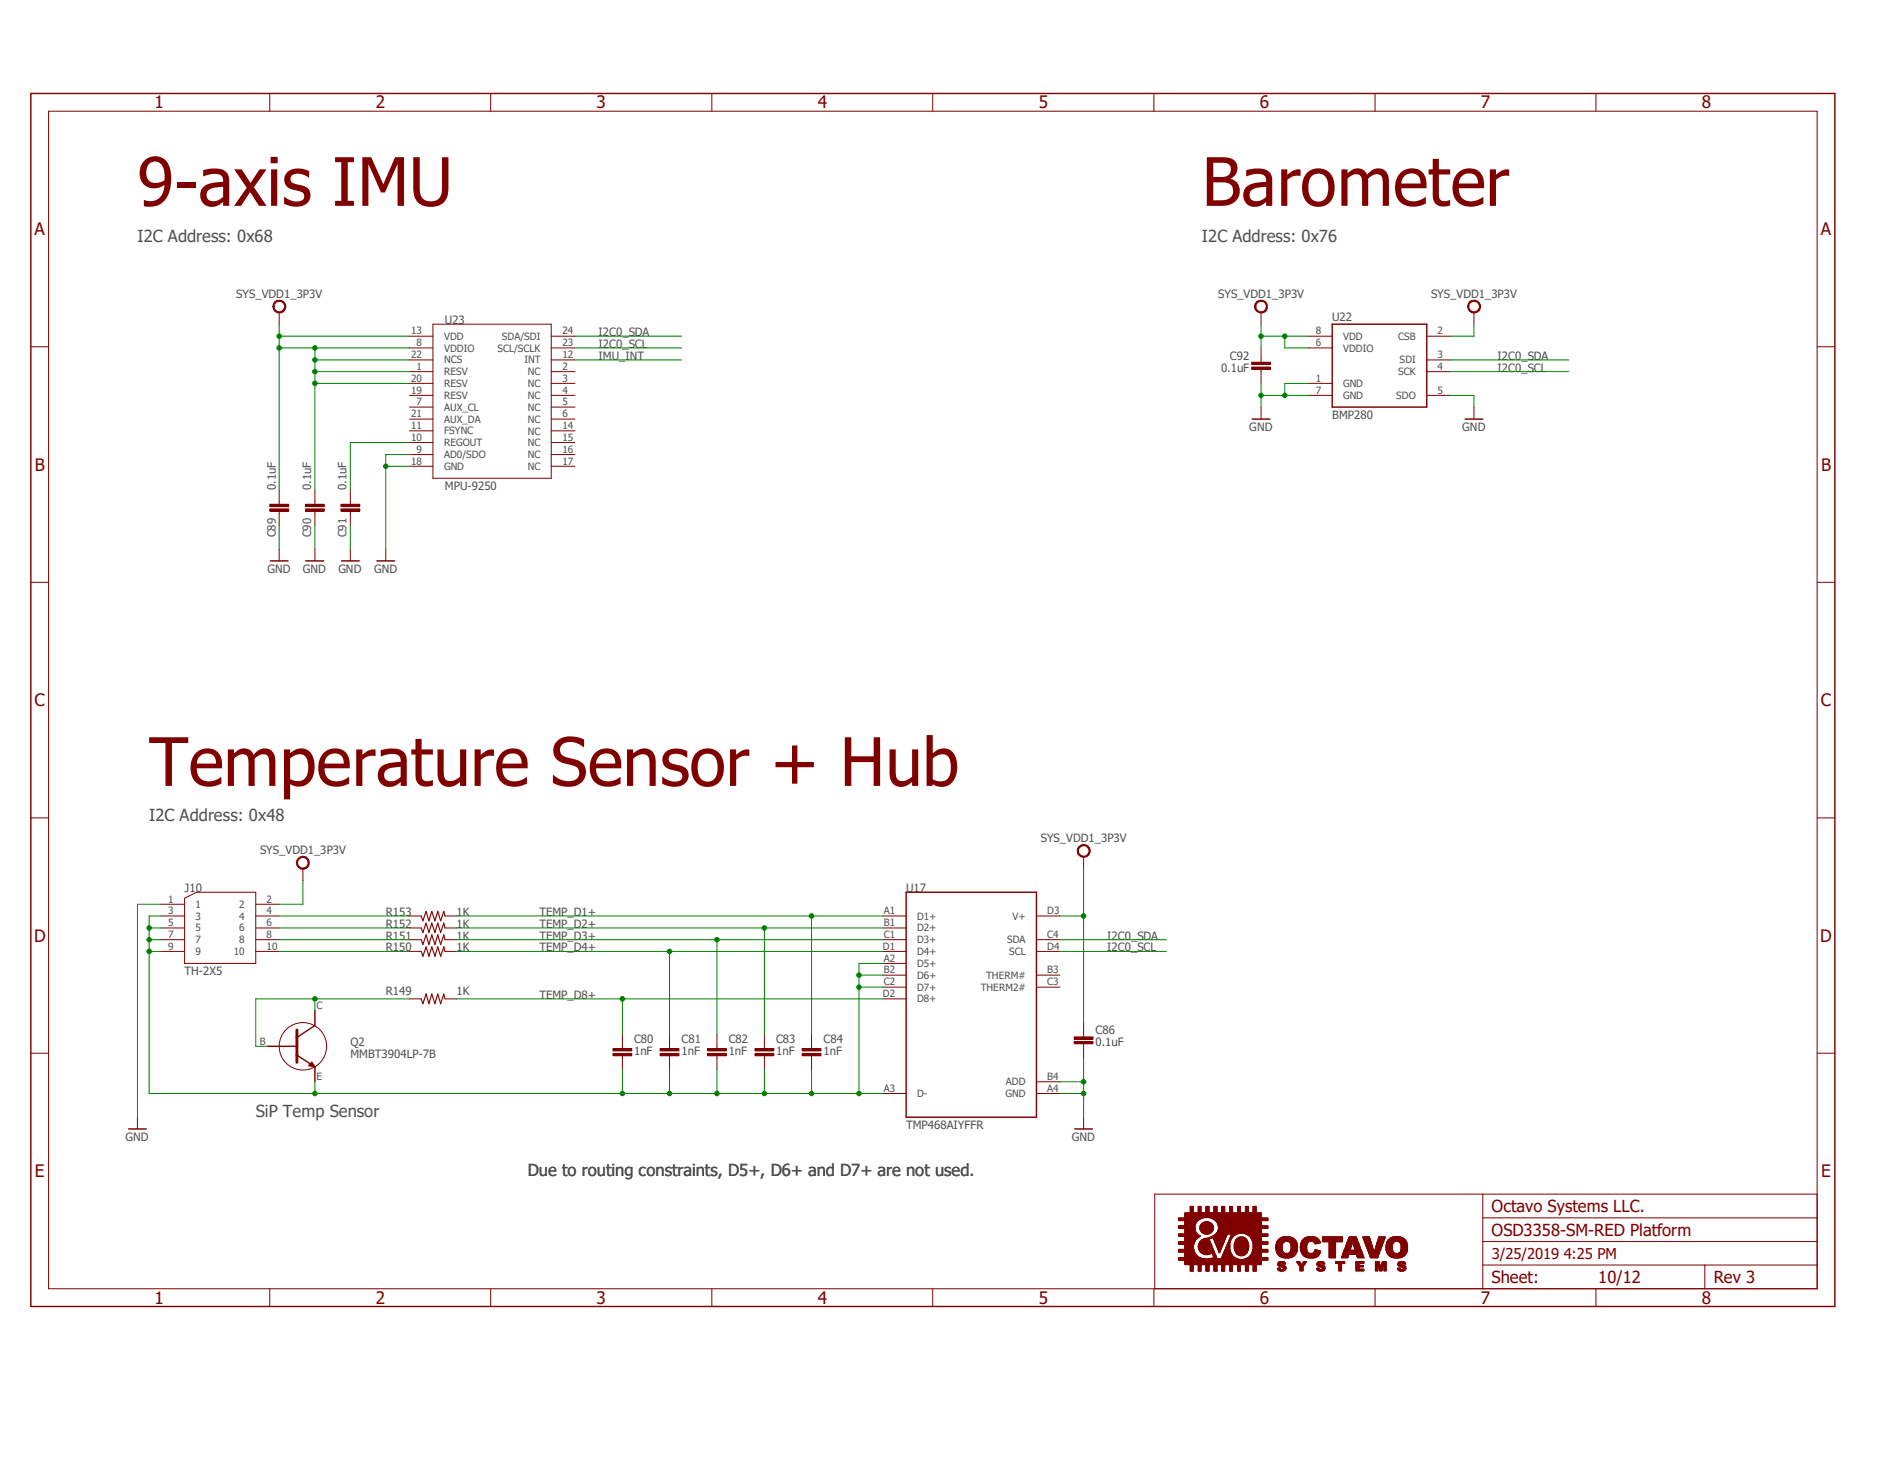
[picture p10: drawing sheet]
<svg xmlns="http://www.w3.org/2000/svg" width="279mm" height="216mm" viewBox="0 0 279 216" stroke-linecap="round" stroke-linejoin="round" font-family="sans-serif">
<path d="M4.2 13.6l198.1 198.2" fill="none" stroke="#fff" stroke-width=".15"/>
<g fill="none" stroke="#800000" stroke-width=".15">
<path d="M60.7 53.3h3.4M60.7 55h3.4M60.7 56.8h3.4M60.7 58.5h3.4M60.7 51.5h3.4M60.7 49.8h3.4M64.1 48h17.6v22.8h-17.6zM81.7 53.3h3.5M81.7 55h3.5M81.7 56.8h3.5M81.7 58.5h3.5M81.7 51.5h3.5"/>
<path d="M81.7 49.8h3.5M193.8 56.8h3.6M193.8 58.5h3.6M193.8 51.5h3.6M193.8 49.8h3.6M211.4 53.3h3.5M211.4 55h3.5M211.4 58.5h3.5M211.4 49.8h3.5M40 74.7h2.8v.3h-2.8zM40 75.4h2.8v.3h-2.8zM41.4 72.6v2.1"/>
<path d="M41.4 75.7v2.1M45.3 74.7h2.7v.3h-2.7zM45.3 75.4h2.7v.3h-2.7zM46.7 72.6v2.1M46.7 75.7v2.1M50.5 74.7h2.8v.3h-2.8zM50.5 75.4h2.8v.3h-2.8zM51.9 72.6v2.1M51.9 75.7v2.1M60.7 67.3h3.4M60.7 60.3h3.4M60.7 62.1h3.4"/>
<path d="M60.7 63.8h3.4M60.7 69h3.4M60.7 65.5h3.4M81.7 67.3h3.5M81.7 60.3h3.5M81.7 62.1h3.5M81.7 63.8h3.5M81.7 69h3.5M81.7 65.5h3.5M51.9 81.3v1.8"/>
</g>
<path d="M197.4 48h14v12.3h-14zM50.6 83.1h2.6" fill="none" stroke="#800000" stroke-width=".21"/>
<path d="M40 74.8h2.8M40 75.5h2.8M45.3 74.8h2.7M45.3 75.5h2.7M50.5 74.8h2.8M50.5 75.5h2.8" fill="none" stroke="#800000" stroke-width=".34"/>
<path d="M40.7 44.7a.97 .97 0 0 1 1.5 .2 .97 .97 0 0 1-.5 1.4 .97 .97 0 0 1-1.3-.9h.2a.78 .78 0 0 1 1-.8 .78 .78 0 0 1 .5 1.2 .78 .78 0 0 1-1.2 .2l-.3-.3v-.3h-.2z" fill-rule="evenodd" fill="#800000"/>
<path d="M40.7 44.7a.97 .97 0 0 1 1.5 .2 .97 .97 0 0 1-.5 1.4 .97 .97 0 0 1-1.3-.9h.2a.78 .78 0 0 1 1-.8 .78 .78 0 0 1 .5 1.2 .78 .78 0 0 1-1.2 .2l-.3-.3v-.3h-.2zM41.4 46.3v1.7M186.8 60.3v1.8M218.4 60.3v1.8M41.4 81.3v1.8M46.7 81.3v1.8M57.1 81.3v1.8" fill="none" stroke="#800000" stroke-width=".15"/>
<path d="M185.5 62.1h2.6M217 62.1h2.7M40 83.1h2.7M45.3 83.1h2.7M55.8 83.1h2.7" fill="none" stroke="#800000" stroke-width=".21"/>
<path d="M186.2 44.7a.96 .96 0 0 1 1.5 .3 .96 .96 0 0 1-.7 1.3 .96 .96 0 0 1-1.2-.9h.3a.78 .78 0 0 1 1.1-.6 .78 .78 0 0 1 .2 1.2 .78 .78 0 0 1-1.3-.3v-.3h-.3l.1-.4z" fill-rule="evenodd" fill="#800000"/>
<path d="M186.2 44.7a.96 .96 0 0 1 1.5 .3 .96 .96 0 0 1-.7 1.3 .96 .96 0 0 1-1.2-.9h.3a.78 .78 0 0 1 1.1-.6 .78 .78 0 0 1 .2 1.2 .78 .78 0 0 1-1.3-.3v-.3h-.3l.1-.4zM186.8 46.3v1.7" fill="none" stroke="#800000" stroke-width=".15"/>
<path d="M217.7 44.7a.97 .97 0 0 1 1.5 .2 .97 .97 0 0 1-.6 1.4 .97 .97 0 0 1-1.2-.9h.2a.78 .78 0 0 1 1-.8 .78 .78 0 0 1 .5 1.2 .78 .78 0 0 1-1.3 .2l-.2-.3v-.3h-.2z" fill-rule="evenodd" fill="#800000"/>
<path d="M185.4 53.6h2.8v.4h-2.8zM185.4 54.4h2.8v.3h-2.8zM186.8 51.5v2.1M186.8 54.7v2.1M217.7 44.7a.97 .97 0 0 1 1.5 .2 .97 .97 0 0 1-.6 1.4 .97 .97 0 0 1-1.2-.9h.2a.78 .78 0 0 1 1-.8 .78 .78 0 0 1 .5 1.2 .78 .78 0 0 1-1.3 .2l-.2-.3v-.3h-.2zM218.4 46.3v1.7M159.1 153.5h2.8v.4h-2.8zM159.1 154.2h2.8v.4h-2.8zM160.5 151.4v2.1M160.5 154.6v2.1" fill="none" stroke="#800000" stroke-width=".15"/>
<path d="M185.4 53.8h2.8M185.4 54.5h2.8M159.1 153.7h2.8M159.1 154.4h2.8" fill="none" stroke="#800000" stroke-width=".34"/>
<path d="M159.9 125.3a.96 .96 0 0 1 1.5 .2 .96 .96 0 0 1-.6 1.4 .96 .96 0 0 1-1.2-.9h.2a.77 .77 0 0 1 .9-.7 .77 .77 0 0 1 .5 1.1 .77 .77 0 0 1-1.2 .2l-.2-.3v-.3h-.2v-.4z" fill-rule="evenodd" fill="#800000"/>
<path d="M159.9 125.3a.96 .96 0 0 1 1.5 .2 .96 .96 0 0 1-.6 1.4 .96 .96 0 0 1-1.2-.9h.2a.77 .77 0 0 1 .9-.7 .77 .77 0 0 1 .5 1.1 .77 .77 0 0 1-1.2 .2l-.2-.3v-.3h-.2v-.4zM160.5 126.9v1.8M160.5 165.4v1.8" fill="none" stroke="#800000" stroke-width=".15"/>
<path d="M159.2 167.2h2.6" fill="none" stroke="#800000" stroke-width=".21"/>
<path d="M44.2 127a.96 .96 0 0 1 1.5 .3 .96 .96 0 0 1-.6 1.4 .96 .96 0 0 1-1.2-.9h.2a.79 .79 0 0 1 1-.8 .79 .79 0 0 1 .3 1.3 .79 .79 0 0 1-1.2-.2l-.1-.3h-.2l.1-.4z" fill-rule="evenodd" fill="#800000"/>
<g fill="none" stroke="#800000" stroke-width=".15">
<path d="M7.2 16.5h262v174.3h-262zM40 13.8v2.7M72.7 13.8v2.7M105.5 13.8v2.7M138.2 13.8v2.7M170.9 13.8v2.7M203.7 13.8v2.7M236.4 13.8v2.7M4.6 51.4h2.6M269.2 51.4h2.6M4.6 86.2h2.6M269.2 86.2h2.6"/>
<path d="M4.6 121.1h2.6M23.8 135.6h3.5M23.8 137.4h3.5M23.8 139.1h3.5M23.8 133.9h3.5M27.3 133l1.8-.9h8.8v10.6h-10.6zM37.9 135.6h3.5M37.9 137.4h3.5M37.9 139.1h3.5M37.9 133.9h3.5M44.2 127a.96 .96 0 0 1 1.5 .3 .96 .96 0 0 1-.6 1.4 .96 .96 0 0 1-1.2-.9h.2a.79 .79 0 0 1 1-.8 .79 .79 0 0 1 .3 1.3 .79 .79 0 0 1-1.2-.2l-.1-.3h-.2l.1-.4zM44.9 128.7v1.7"/>
<path d="M60.7 135.6h1.7M60.7 137.4h1.7M60.7 139.1h1.7M65.9 135.6h1.7M65.9 137.4h1.7M65.9 139.1h1.7M130.8 135.6h3.4M130.8 137.4h3.4M130.8 139.1h3.4M153.5 135.6h3.5M153.5 139.1h3.5M269.2 121.1h2.6"/>
<path d="M4.6 156h2.6M23.8 140.9h3.5M37.9 140.9h3.5M60.7 140.9h1.7M60.7 147.9h1.7M65.9 140.9h1.7M65.9 147.9h1.7M90.8 155.3h2.8v.3h-2.8zM90.8 156h2.8v.3h-2.8zM92.2 153.2v2.1M92.2 156.3v2.1M97.8 155.3h2.8v.3h-2.8z"/>
<path d="M97.8 156h2.8v.3h-2.8zM99.2 153.2v2.1M99.2 156.3v2.1M104.8 155.3h2.8v.3h-2.8zM104.8 156h2.8v.3h-2.8zM106.2 153.2v2.1M106.2 156.3v2.1M111.8 155.3h2.8v.3h-2.8zM111.8 156h2.8v.3h-2.8zM113.2 153.2v2.1M113.2 156.3v2.1M118.8 155.3h2.8v.3h-2.8z"/>
<path d="M118.8 156h2.8v.3h-2.8zM120.2 153.2v2.1M120.2 156.3v2.1M130.8 140.9h3.4M130.8 142.7h3.4M130.8 144.4h3.4M130.8 146.2h3.4M130.8 147.9h3.4M153.5 140.9h3.5M153.5 144.4h3.5M153.5 146.2h3.5M269.2 156h2.6"/>
<path d="M20.4 165.4v1.8M130.8 161.9h3.4M153.5 161.9h3.5M153.5 160.2h3.5M175.5 180h11.4M175.5 179.9h11.4M175.5 179.8h11.4M175.5 179.7h11.4M175.5 179.6h11.4M175.6 179.6h11.3M176.3 179.5h.5M176.3 179.4h.5"/>
<path d="M176.3 179.3h.5M176.3 179.2h.5M176.3 179.1h.5M176.3 179h.5M176.3 178.9h.5M176.3 178.8h.5M176.3 178.7h.5M176.3 178.6h.5M177.5 179.5h.4M177.5 179.4h.4M177.5 179.3h.4M177.5 179.2h.4"/>
<path d="M177.5 179.1h.4M177.5 179h.4M177.5 178.9h.4M177.5 178.8h.4M177.5 178.7h.4M177.5 178.6h.4M178.6 179.5h.5M178.6 179.4h.5M178.6 179.3h.5M178.6 179.2h.5M178.6 179.1h.5M178.6 179h.5"/>
<path d="M178.6 178.9h.5M178.6 178.8h.5M178.6 178.7h.5M178.6 178.6h.5M179.8 179.5h.5M179.8 179.4h.5M179.8 179.3h.5M179.8 179.2h.5M179.8 179.1h.5M179.8 179h.5M179.8 178.9h.5M179.8 178.8h.5"/>
<path d="M179.8 178.7h.5M179.8 178.6h.5M181 179.5h.4M181 179.4h.4M181 179.3h.4M181 179.2h.4M181 179.1h.4M181 179h.4M181 178.9h.4M181 178.8h.4M181 178.7h.4M181 178.6h.4"/>
<path d="M182.2 179.5h.4M182.2 179.4h.4M182.2 179.3h.4M182.2 179.2h.4M182.2 179.1h.4M182.2 179h.4M182.2 178.9h.4M182.2 178.8h.4M182.2 178.7h.4M182.2 178.6h.4M183.3 179.5h.5M183.3 179.4h.5"/>
<path d="M183.3 179.3h.5M183.3 179.2h.5M183.3 179.1h.5M183.3 179h.5M183.3 178.9h.5M183.3 178.8h.5M183.3 178.7h.5M183.3 178.6h.5M184.5 179.5h.5M184.5 179.4h.5M184.5 179.3h.5M184.5 179.2h.5"/>
<path d="M184.5 179.1h.5M184.5 179h.5M184.5 178.9h.5M184.5 178.8h.5M184.5 178.7h.5M184.5 178.6h.5M185.6 179.5h.5M185.6 179.4h.5M185.6 179.3h.5M185.6 179.2h.5M185.6 179.1h.5M185.6 179h.5"/>
<path d="M185.6 178.9h.5M185.6 178.8h.5M185.6 178.7h.5M185.6 178.6h.5M219.7 176.8v14M269.2 176.8h-98.1v14M40 190.8v2.7M72.7 190.8v2.7M105.5 190.8v2.7M138.2 190.8v2.7M170.9 190.8v2.7M174.6 183.9h2.4"/>
<path d="M174.6 180.3h3.8M174.6 186.6h13.2M174.6 186.5h13.2M174.6 186.5h9.2M174.6 186.4h8.9M174.6 186.4h8.8M174.6 186.4h3.6M174.6 186.3h3.5M174.6 186.3h3.3M174.6 186.2h3.2M174.6 185.4h2.4M174.6 185.3h2.3"/>
<path d="M174.6 185.2h2.3M174.6 185.1h2.3M174.6 185h2.3M174.6 184.3h2.3M174.6 184.2h2.3M174.6 184.1h2.3M174.6 184h2.3M174.6 184h2.4M174.6 183.1h3.2M174.6 183h3.3M174.6 183h3.2M174.6 182.9h3.1"/>
<path d="M174.6 182.9h3M174.6 182.8h2.9M174.6 182.7h2.8M174.6 181.9h2.4M174.6 181.8h2.4M174.6 181.7h2.4M174.6 181.6h2.4M174.6 181.5h2.5M174.6 180.8h2.9M174.6 180.7h2.9M174.6 180.7h3M174.6 180.6h3"/>
<path d="M174.6 180.6h3.1M174.6 180.6h3.2M174.6 180.5h3.3M174.6 180.5h3.4M174.6 180.4h3.5M174.6 180.4h3.6M175.5 187.2h11.4M175.5 187.1h11.4M175.5 187h11.4M175.5 186.9h11.4M175.5 186.8h11.4M175.5 186.7h11.4"/>
<path d="M175.5 186.6h11.4M175.5 186.2h2.2M175.5 186.1h2.1M175.5 186.1h2M175.5 186h2M175.5 186h1.9M175.5 185.9h1.8M175.5 185.8h1.8M175.5 185.8h1.7M175.5 185.7h1.7M175.5 185.7h1.6M175.5 185.6h1.6"/>
<path d="M175.5 185.5h1.5M175.5 185h1.3M175.5 184.9h1.3M175.5 184.8h1.3M175.5 184.7h1.3M175.5 184.6h1.3M175.5 184.5h1.3M175.5 184.4h1.3M175.5 184.3h1.3M175.5 183.8h1.5M175.5 183.8h1.6M175.5 183.7h1.6"/>
<path d="M175.5 183.6h1.6M175.5 183.6h1.7M175.5 183.5h1.8M175.5 183.4h1.8M175.5 183.4h1.9M175.5 183.3h2M175.5 183.2h2.1M175.5 183.2h2.2M175.5 183.1h2.3M175.5 182.7h1.8M175.5 182.6h1.8M175.5 182.5h1.8"/>
<path d="M175.5 182.5h1.7M175.5 182.4h1.7M175.5 182.3h1.6M175.5 182.2h1.6M175.5 182.1h1.6M175.5 182h1.6M175.5 182h1.5M175.5 181.9h1.5M175.5 181.5h1.6M175.5 181.4h1.6M175.5 181.3h1.6M175.5 181.2h1.6"/>
<path d="M175.5 181.2h1.7M175.5 181.1h1.7M175.5 181h1.8M175.5 180.9h1.8M175.5 180.9h1.9M175.5 180.8h1.9M175.5 180.3h11.4M175.5 180.2h11.4M175.5 180.1h11.4M175.6 187.3h11.3M176.3 187.3h.5M176.3 188.3h.5"/>
<path d="M176.3 188.2h.5M176.3 188.1h.5M176.3 188h.5M176.3 187.9h.5M176.3 187.8h.5M176.3 187.7h.5M176.3 187.6h.5M176.3 187.5h.5M176.3 187.4h.5M177.5 187.3h.4M177.5 188.3h.4M177.5 188.2h.4"/>
<path d="M177.5 188.1h.4M177.5 188h.4M177.5 187.9h.4M177.5 187.8h.4M177.5 187.7h.4M177.5 187.6h.4M177.5 187.5h.4M177.5 187.4h.4M177.5 184.8h2.2M177.5 184.7h2.1M177.5 184.6h2.1M177.5 184.5h2"/>
<path d="M177.5 184.4h2M177.5 185h2.2M177.5 184.9h2.2M177.5 184.3h2M177.6 185h2.1M177.6 184.2h1.9M177.6 184.2h1.8M177.6 185.1h2.2M177.6 185.1h2.1M177.6 184.1h1.8M177.7 185.2h2.1M177.7 184.1h1.7"/>
<path d="M177.7 184h1.6M177.7 185.3h2.2M177.7 185.3h2.1M177.7 183.9h1.6M177.8 183.9h1.5M177.8 185.4h2.1M177.8 185.3h2.1M177.8 182.1h1.9M177.8 182h1.9M177.8 181.9h1.9M177.8 181.8h1.9M177.8 181.7h1.9"/>
<path d="M177.8 181.6h1.9M177.8 183.8h1.5M177.8 182.2h1.9M177.8 181.5h1.9M177.8 183.8h1.4M177.8 181.4h1.9M177.9 185.5h2.1M177.9 182.3h1.8M177.9 181.4h1.8M177.9 183.7h1.3M177.9 182.4h1.7M177.9 182.3h1.7"/>
<path d="M177.9 181.3h1.7M178 183.6h1.2M178 182.4h1.5M178 181.2h1.5M178 185.6h2M178 182.5h1.5M178.1 183.6h1.1M178.1 182.5h1.4M178.1 181.1h1.4M178.1 185.6h1.3M178.1 181.1h1.3M178.1 182.6h1.3"/>
<path d="M178.2 185.7h1.1M178.2 183.5h.9M178.2 181.1h1.1M178.2 182.6h1.1M178.3 185.7h1M178.3 183.5h.9M178.3 182.7h.9M178.3 181h1M178.3 183.4h1M178.3 181h.9M178.4 185.8h.8M178.4 183.4h1"/>
<path d="M178.4 182.8h.7M178.4 180.9h.7M178.5 185.8h.5M178.6 180.9h.3M178.6 187.3h.5M178.6 188.3h.5M178.6 188.2h.5M178.6 188.1h.5M178.6 188h.5M178.6 187.9h.5M178.6 187.8h.5M178.6 187.7h.5"/>
<path d="M178.6 187.6h.5M178.6 187.5h.5M178.6 187.4h.5M178.6 183.3h1M179 183.3h2.6M179.1 183.3h2.5M179.2 180.3h8.6M179.2 183.2h2.4M179.3 186.4h1M179.3 183.2h2.4M179.3 180.4h8.5M179.4 183.1h2.3"/>
<path d="M179.5 180.4h8.3M179.5 186.3h.8M179.5 183.1h2.2M179.5 180.5h8.3M179.6 186.3h.7M179.6 185.6h.4M179.6 183h2.1M179.6 185.8h.4M179.6 185.7h.4M179.6 180.5h8.2M179.7 185.8h.4M179.7 183h2"/>
<path d="M179.7 186.2h.6M179.7 185.9h.4M179.7 183h2.1M179.7 186.1h.5M179.7 186h.5M179.7 183.4h1.9M179.7 183.3h1.9M179.7 180.6h8.1M179.8 186.2h.4M179.8 186.1h.4M179.8 183.6h1.7M179.8 183.5h1.7"/>
<path d="M179.8 187.3h.5M179.8 188.3h.5M179.8 188.2h.5M179.8 188.1h.5M179.8 188h.5M179.8 187.9h.5M179.8 187.8h.5M179.8 187.7h.5M179.8 187.6h.5M179.8 187.5h.5M179.8 187.4h.5M179.8 182.9h2"/>
<path d="M179.8 180.6h8M179.9 183.7h1.5M179.9 183.6h1.5M179.9 182.9h1.9M179.9 180.6h8M179.9 183.8h1.5M179.9 182.8h1.9M180 183.9h1.4M180 184h1.3M180 183.8h1.4M180 182.8h1.8M180 180.7h7.9"/>
<path d="M180 180.7h7.8M180 184.1h1.3M180 182.8h3.3M180 184.1h1.2M180 180.8h7.8M180.1 184.2h1.1M180.1 180.8h6.8M180.1 184.3h1.1M180.1 182.7h3.3M180.2 184.5h.9M180.2 184.4h.9M180.2 184.4h1"/>
<path d="M180.2 182.7h3.4M180.2 182.6h6.7M180.2 180.9h6.7M180.2 184.6h.9M180.3 184.7h.7M180.3 184.6h.8M180.3 182.5h6.6M180.3 181h6.6M180.3 181.1h6.6M180.3 184.9h.6M180.3 184.9h.7M180.3 184.8h.7"/>
<path d="M180.3 182.4h6.6M180.3 181.2h6.6M180.4 185h.5M180.4 182.3h6.5M180.4 181.3h6.5M180.4 181.2h6.5M180.4 185.1h.4M180.4 182.2h6.5M180.4 181.4h6.5M180.5 185.2h.3M180.5 185.1h.3M180.5 182.1h6.4"/>
<path d="M180.5 182h6.4M180.5 181.6h7.3M180.5 181.5h7.3M180.5 181.5h6.4M180.5 181.4h6.4M180.5 185.3h.3M180.5 181.9h6.4M180.5 181.9h7.3M180.5 181.8h7.3M180.5 181.7h7.3M180.6 185.4h.1M180.6 185.4h.2"/>
<path d="M180.6 185.3h.2M180.6 185.5h.1M181 187.3h.4M181 188.3h.4M181 188.2h.4M181 188.1h.4M181 188h.4M181 187.9h.4M181 187.8h.4M181 187.7h.4M181 187.6h.4M181 187.5h.4"/>
<path d="M181 187.4h.4M181 186.4h2.2M181 186.3h2.1M181 186.3h2M181 186.2h2M181 186.2h1.9M181 186.1h1.8M181.1 186.1h1.7M181.1 186h1.6M181.1 186h1.5M181.1 185.9h1.5M181.1 185.8h1.5"/>
<path d="M181.2 185.8h1.3M181.2 185.7h1.3M181.2 185.7h1.2M181.2 185.6h1.2M181.3 185.5h1.1M181.3 185.4h1M181.4 185.4h.9M181.4 185.3h.9M181.4 185.2h.8M181.4 185.1h.8M181.5 185.1h.7M181.5 185h.7"/>
<path d="M181.6 184.9h.6M181.6 184.8h.6M181.6 184.7h.6M181.7 184.7h.5M181.7 184.6h.5M181.7 184.5h.5M181.7 184.4h.5M181.8 184.4h.4M181.8 184.3h.4M181.8 184.2h.4M181.8 184.1h.4M181.9 184.1h.3"/>
<path d="M181.9 184h.3M181.9 183.9h.3M182 183.9h.3M182 183.9h.2M182 183.8h.3M182 183.7h.3M182.1 183.6h.3M182.1 183.5h.3M182.2 187.3h.4M182.2 188.3h.4M182.2 188.2h.4M182.2 188.1h.4"/>
<path d="M182.2 188h.4M182.2 187.9h.4M182.2 187.8h.4M182.2 187.7h.4M182.2 187.6h.4M182.2 187.5h.4M182.2 187.4h.4M182.2 183.5h.2M182.2 183.4h.3M182.2 183.3h.3M182.2 183.3h.4M182.2 183.2h.4"/>
<path d="M182.3 183.1h.4M182.3 183.1h.5M182.3 183h.5M182.4 183h.5M182.4 182.9h.6M182.4 182.8h.6M182.4 182.8h.7M182.8 185h2.2M182.8 184.9h2.2M182.8 184.8h2.2M182.8 184.7h2.2M182.8 184.6h2.2"/>
<path d="M182.8 184.5h2.2M182.8 184.4h2.2M182.8 184.3h2.2M182.8 184.2h2.2M182.8 184.1h2.2M182.9 185.1h2M182.9 185h2.1M182.9 184.1h2.1M182.9 184.1h2M182.9 184h2M182.9 185.2h2M182.9 183.9h2"/>
<path d="M183 183.9h1.9M183 185.3h1.8M183 185.3h1.9M183 183.8h1.8M183 185.4h1.8M183 183.7h1.8M183 185.5h1.7M183 185.5h1.8M183 183.6h1.8M183 183.6h1.7M183.1 185.5h1.6M183.1 183.6h1.6"/>
<path d="M183.1 185.6h1.6M183.2 185.6h1.4M183.2 183.5h1.5M183.2 185.7h1.4M183.2 183.5h1.4M183.2 183.4h1.4M183.3 185.8h1.2M183.3 183.3h1.2M183.3 187.3h.5M183.3 188.3h.5M183.3 188.2h.5M183.3 188.1h.5"/>
<path d="M183.3 188h.5M183.3 187.9h.5M183.3 187.8h.5M183.3 187.7h.5M183.3 187.6h.5M183.3 187.5h.5M183.3 187.4h.5M183.4 183.3h1M183.4 185.8h1M183.5 185.9h.8M183.5 183.2h.8M183.6 185.9h.6"/>
<path d="M183.6 183.2h.6M183.7 186h.4M183.8 183.1h.2M184 186.5h3.8M184.2 182.7h2.7M184.3 186.4h3.5M184.4 182.7h3.4M184.4 186.4h3.4M184.5 187.3h.5M184.5 188.3h.5M184.5 188.2h.5M184.5 188.1h.5"/>
<path d="M184.5 188h.5M184.5 187.9h.5M184.5 187.8h.5M184.5 187.7h.5M184.5 187.6h.5M184.5 187.5h.5M184.5 187.4h.5M184.5 182.8h3.3M184.6 186.4h3.2M184.7 182.8h3.1M184.7 186.3h3.1M184.8 186.3h3"/>
<path d="M184.8 186.2h3M184.8 182.9h3M184.9 186.2h2M184.9 183h2.9M185 186.1h1.9M185 183h2.8M185.1 186h1.8M185.1 183.1h2.7M185.1 183.1h1.8M185.2 186h1.7M185.2 185.9h1.7M185.2 183.2h1.7"/>
<path d="M185.3 185.9h1.6M185.3 185.8h1.6M185.3 183.3h1.6M185.3 183.2h1.6M185.3 183.4h1.6M185.4 185.7h1.5M185.4 183.4h1.5M185.4 185.6h1.5M185.4 183.5h1.5M185.5 185.5h1.4M185.5 185.4h2.3M185.5 183.7h1.4"/>
<path d="M185.5 183.6h1.4M185.5 185.3h2.3M185.5 183.8h1.4M185.5 183.9h2.3M185.5 185.2h2.3M185.6 185.1h2.2M185.6 185h2.2M185.6 184.1h2.2M185.6 184h2.2M185.6 187.3h.5M185.6 188.3h.5M185.6 188.2h.5"/>
<path d="M185.6 188.1h.5M185.6 188h.5M185.6 187.9h.5M185.6 187.8h.5M185.6 187.7h.5M185.6 187.6h.5M185.6 187.5h.5M185.6 187.4h.5M185.6 185h1.3M185.6 184.9h1.3M185.6 184.8h1.3M185.6 184.7h1.3"/>
<path d="M185.6 184.6h1.3M185.6 184.5h1.3M185.6 184.4h1.3M185.6 184.3h1.3M185.6 184.3h2.2M185.6 184.2h2.2M189 184.9h.9M189 184.8h.9M189 184.7h.9M189 184.6h.9M189 184.5h.9M189 185.2h1"/>
<path d="M189 185.1h1M189 185h.9M189 184.4h.9M189 184.4h1M189 184.3h1M189.1 185.3h1M189.1 185.3h.9M189.1 185.2h.9M189.1 184.2h.9M189.1 184.1h1M189.1 185.5h1.1M189.1 185.4h1.1"/>
<path d="M189.1 185.4h1M189.1 184h1M189.1 184h1.1M189.1 183.9h1.1M189.1 183.9h1.3M189.1 185.6h2.9M189.1 185.5h1.2M189.1 183.9h1.2M189.2 183.8h1.3M189.2 183.8h2.8M189.2 187.8h.5M189.2 185.7h2.8"/>
<path d="M189.2 185.6h2.8M189.3 188h.5M189.3 187.9h.4M189.3 187.2h.5M189.3 187.2h.4M189.3 185.7h2.7M189.3 183.7h2.7M189.3 187.3h.8M189.3 188h1.1M189.3 188h1.2M189.3 187.4h1M189.3 187.4h.9"/>
<path d="M189.3 187.3h.6M189.3 187.1h.4M189.3 187h1.1M189.3 185.8h2.6M189.3 183.6h2.6M189.4 188.1h1M189.4 186.9h1M189.4 185.8h2.5M189.4 183.6h2.5M189.4 188.1h.9M189.4 187.7h.3M189.4 187.5h1"/>
<path d="M189.4 186.9h.9M189.4 185.9h2.4M189.4 188.2h.9M189.4 183.5h2.4M189.5 186h2.3M189.5 183.5h2.3M189.5 188.2h.7M189.5 187.5h1M189.5 186.8h.7M189.5 186h2.2M189.5 183.4h2.2M189.6 187.6h.9"/>
<path d="M189.6 186.1h2M189.6 183.3h2M189.7 186.1h1.9M189.7 188.3h.4M189.7 187.6h.8M189.7 186.1h1.8M189.7 183.3h1.8M189.8 186.2h1.6M189.8 183.3h1.6M189.9 186.2h1.4M189.9 183.2h1.4M189.9 187.7h.6"/>
<path d="M190 188h.5M190 187.1h.5M190 187.9h.5M190 187.7h.5M190 187.2h.5M190.1 187.9h.4M190.1 187.8h.4M190.1 187.7h.4M190.1 183.1h1M190.1 186.3h1M190.3 186.3h.7M190.6 183.8h1.4"/>
<path d="M190.8 183.9h1.3M190.9 185.5h1.2M190.9 183.9h1.2M191 185.5h1.1M191 183.9h1.1M191 184h1.1M191.1 185.4h1M191.1 185.4h1.1M191.1 184h1.1M191.1 185.3h1.1M191.1 184.1h1.1M191.2 185.3h1"/>
<path d="M191.2 185.2h1M191.2 184.2h1M191.2 185.1h1M191.2 185h1M191.2 184.4h1M191.2 184.3h1M191.3 185h.9M191.3 184.9h.9M191.3 184.8h.9M191.3 184.7h.9M191.3 184.6h.9M191.3 184.5h.9"/>
<path d="M191.3 184.4h.9M192.1 186.8h.5M192.1 186.9h.5M192.2 187h.5M192.2 187h.4M192.2 186.9h.4M192.2 187.1h.5M192.3 187.2h.4M192.3 187.2h.5M192.4 187.3h.8M192.4 187.3h.9M192.4 187.4h.8"/>
<path d="M192.5 187.5h.7M192.5 187.5h.6M192.6 188.2h.4M192.6 188.1h.4M192.6 188h.4M192.6 187.9h.4M192.6 187.8h.4M192.6 187.7h.4M192.6 187.6h.4M192.6 187.6h.5M192.6 184.9h1M192.6 184.8h1"/>
<path d="M192.6 184.7h1M192.6 184.6h1M192.6 184.5h1M192.7 185.1h.9M192.7 185h.9M192.7 184.9h.9M192.7 184.5h.9M192.7 184.4h.9M192.7 184.3h.9M192.7 185.3h1M192.7 185.2h1M192.7 185.2h.9"/>
<path d="M192.7 184.2h.9M192.7 184.2h1M192.7 184.1h1M192.7 185.4h1.1M192.7 184.1h1.1M192.7 184h1.1M192.8 183.9h1.2M192.8 185.5h1.1M192.8 185.5h1M192.8 185.4h1M192.8 183.9h1.1M192.8 187.2h.5"/>
<path d="M192.8 185.6h2.8M192.8 183.8h1.3M192.8 183.8h2.7M192.9 187.2h.4M192.9 185.7h2.6M192.9 185.6h2.6M192.9 183.7h2.6M192.9 187.2h.5M192.9 187.1h.5M193 187.1h.4M193 185.8h2.5M193 183.6h2.4"/>
<path d="M193 187h.4M193 187h.5M193 186.9h.5M193 185.8h2.4M193 185.9h2.4M193 183.5h2.3M193.1 186.8h.5M193.1 185.9h2.3M193.1 183.5h2.2M193.1 186h2.2M193.1 183.4h2.1M193.2 186h2.1"/>
<path d="M193.2 183.4h2M193.2 186.1h2M193.2 183.3h2M193.3 186.1h1.9M193.3 186.1h1.8M193.3 183.3h1.8M193.4 186.2h1.6M193.4 183.3h1.6M193.5 183.2h1.5M193.5 186.2h1.5M193.6 183.2h1.3M193.7 183.1h1.1"/>
<path d="M193.7 186.3h1.1M193.9 186.3h.7M194.4 183.8h1.1M194.5 183.9h1.1M194.5 185.5h1.1M194.6 185.5h1M194.6 183.9h1M194.6 185.4h1M194.6 184h1M194.7 184h.9M194.7 185.3h.9M194.7 185.3h1"/>
<path d="M194.7 184.1h.8M194.7 184.1h.9M194.8 185.3h.9M194.8 185.2h.8M194.8 185.2h.7M194.8 184.2h.2M194.8 184.1h.5M194.8 185.1h.4M194.8 185.1h.3M194.8 185h.2M194.8 184.2h.1M195 187.9h.5"/>
<path d="M195 187.8h.5M195 187.8h.4M195.1 187.3h.8M195.1 188h1.2M195.1 188h.5M195.1 187.3h.6M195.1 187.2h.5M195.1 187.2h.4M195.1 187.1h.4M195.1 187.4h.9M195.1 187h1.2M195.2 188.1h1"/>
<path d="M195.2 187.4h.9M195.2 187h1M195.2 188.1h.9M195.2 187.7h.2M195.2 187.5h1M195.2 186.9h1M195.2 188.2h.8M195.2 187.5h1.1M195.2 186.9h.9M195.3 187.5h1M195.3 188.2h.7M195.3 186.8h.7"/>
<path d="M195.4 187.6h.9M195.5 188.3h.3M195.5 187.6h.8M195.7 187.7h.6M195.8 188h.5M195.8 187.1h.5M195.8 187.9h.5M195.8 187.7h.5M195.8 187.2h.5M195.9 187.9h.4M195.9 187.8h.4M195.9 183.9h3"/>
<path d="M195.9 183.8h3M195.9 183.7h3M195.9 183.6h3M195.9 183.5h3M195.9 183.4h3M195.9 183.3h3M195.9 183.2h3M195.9 183.1h3M196.9 186.2h1M196.9 186.1h1M196.9 186h1M196.9 185.9h1"/>
<path d="M196.9 185.8h1M196.9 185.7h1M196.9 185.6h1M196.9 185.5h1M196.9 185.4h1M196.9 185.3h1M196.9 185.2h1M196.9 185.1h1M196.9 185h1M196.9 184.9h1M196.9 184.8h1M196.9 184.7h1"/>
<path d="M196.9 184.6h1M196.9 184.5h1M196.9 184.4h1M196.9 184.3h1M196.9 184.2h1M196.9 184.1h1M196.9 184h1M196.9 183.9h1M196.9 186.3h1M197.9 187.1h1.3M197.9 187h1.3M197.9 186.9h1.3"/>
<path d="M197.9 186.8h1.3M198.3 187.2h.5M198.3 187.3h.5M198.3 188.2h.5M198.3 188.1h.5M198.3 188h.5M198.3 187.9h.5M198.3 187.8h.5M198.3 187.7h.5M198.3 187.6h.5M198.3 187.5h.5M198.3 187.4h.5"/>
<path d="M198.7 186.3h1M198.7 186.2h1M198.8 186.1h.9M198.8 186h1M198.8 185.9h1M198.9 185.8h.9M198.9 185.8h3M198.9 185.7h3M198.9 185.6h2.9M199 185.5h2.8M199 185.4h2.8M199.1 185.4h2.7"/>
<path d="M199.1 185.3h2.7M199.1 185.3h2.6M199.1 185.2h2.6M199.1 185.1h2.6M199.1 185.1h1M199.1 185h1M199.2 185h.9M199.2 184.9h.9M199.3 184.8h.8M199.3 184.7h.9M199.3 184.6h.9M199.3 184.5h.9"/>
<path d="M199.4 184.4h.8M199.4 184.4h.9M199.4 184.3h.9M199.5 184.3h.8M199.5 184.2h.8M199.5 184.1h.8M199.5 184h.9M199.6 184h1.7M199.6 183.9h1.6M199.6 183.8h1.6M199.7 183.7h1.4M199.7 183.6h1.4"/>
<path d="M199.7 183.5h1.4M199.7 183.5h1.3M199.8 183.4h1.2M199.8 183.3h1.2M199.9 183.2h1.1M199.9 183.2h1M199.9 183.1h1M200.4 184.1h.9M200.4 184h.9M200.5 184.3h.8M200.5 184.2h.8M200.5 184.5h.9"/>
<path d="M200.5 184.4h.9M200.6 184.6h.9M200.6 184.7h.9M200.7 184.9h.8M200.7 184.8h.8M200.7 185.1h.9M200.7 185h.9M200.7 184.9h.9M200.9 187.3h.4M200.9 188.2h1.2M200.9 188.1h1.2M200.9 188h1.2"/>
<path d="M200.9 187.9h1.2M200.9 187.9h.4M200.9 187.8h.4M200.9 187.7h.4M200.9 187.6h1.1M200.9 187.5h1.1M200.9 187.4h1.1M200.9 187.2h.4M200.9 187.1h.4M200.9 187.1h1.2M200.9 187h1.2M200.9 186.9h1.2"/>
<path d="M200.9 186.8h1.2M200.9 185.8h1M201 185.9h.9M201 185.8h.9M201 186h1M201 186.1h1.1M201 186.1h1M201.1 186.2h1M201.1 186.3h1M201.9 183.2h1M201.9 183.1h1M201.9 183.4h1"/>
<path d="M201.9 183.3h1M202 183.5h.9M202 183.4h.9M202 183.6h1M202.1 183.7h.9M202.1 183.6h.9M202.1 183.8h1M202.1 183.9h1M202.1 184h1.1M202.2 184.1h1M202.2 184h1M202.3 184.2h.9"/>
<path d="M202.3 184.4h.9M202.3 184.3h.9M202.4 184.5h.9M202.4 184.4h.9M202.4 184.6h.9M202.4 184.7h1M202.5 184.8h.9M202.5 184.7h.9M202.5 184.9h.9M202.6 185.1h.9M202.6 185h.9M202.6 185h.8"/>
<path d="M202.6 185.2h.9M202.6 185.3h.9M202.7 185.4h1.7M202.7 185.3h1.7M202.7 185.3h.8M202.8 185.6h1.5M202.8 185.5h1.6M202.8 185.7h1.5M202.9 185.8h1.4M202.9 185.9h1.3M202.9 185.8h1.3M202.9 186.1h1.3"/>
<path d="M202.9 186h1.3M203 186.2h1.1M203 186.1h1.2M203.1 186.3h1M203.6 185.3h.8M203.6 185.3h.9M203.6 185.2h.9M203.7 185.1h.8M203.7 185.1h.9M203.7 190.8v2.7M203.7 185h.9M203.8 187.3h.3"/>
<path d="M203.8 188.2h.3M203.8 188.1h.3M203.8 188h.3M203.8 187.9h.3M203.8 187.8h.3M203.8 187.7h.3M203.8 187.6h.3M203.8 187.5h.3M203.8 187.4h.3M203.8 187.2h.6M203.8 187.1h.6M203.8 187h.6"/>
<path d="M203.8 186.9h.6M203.8 186.9h.5M203.8 186.8h.5M203.8 184.9h.8M203.8 184.8h.8M203.8 184.7h.8M203.8 184.7h.9M203.8 184.6h.9M203.8 184.5h1M203.9 184.4h.9M203.9 184.3h.9M204 184.2h.9"/>
<path d="M204 184.1h.9M204 184h.9M204 183.9h1M204 183.8h1M204.1 183.8h.9M204.1 183.7h.9M204.1 183.6h1M204.2 187.3h.3M204.2 187.5h.3M204.2 187.4h.3M204.2 187.3h.2M204.2 183.5h.9"/>
<path d="M204.2 183.4h.9M204.2 183.3h1M204.2 187.6h.7M204.2 187.6h.4M204.3 187.8h.5M204.3 187.7h.5M204.3 187.7h.6M204.3 183.2h.9M204.3 183.1h.9M204.3 187.9h.5M204.3 188h.5M204.4 188.2h.3"/>
<path d="M204.4 188.1h.4M204.6 187.6h.3M204.6 187.5h.3M204.6 187.4h.3M204.6 187.3h.3M204.6 187.3h.4M204.6 187.2h.4M204.7 187.2h.7M204.7 187.1h.7M204.7 187h.7M204.8 186.9h.6M204.8 186.8h.6"/>
<path d="M205 187.3h.4M205 188.2h.4M205 188.1h.4M205 188h.4M205 187.9h.4M205 187.8h.4M205 187.7h.4M205 187.6h.4M205 187.5h.4M205 187.4h.4M205 187.2h.4M205.3 185.1h1"/>
<path d="M205.3 185h1M205.3 185h.9M205.3 184.9h.9M205.3 184.8h.9M205.3 184.7h.9M205.3 184.6h.9M205.3 184.5h.9M205.3 184.4h.9M205.3 184.4h1M205.4 185.3h1M205.4 185.2h.9M205.4 185.1h.9"/>
<path d="M205.4 184.3h.9M205.4 184.2h.9M205.4 184.1h1M205.4 185.5h1.1M205.4 185.4h1.1M205.4 185.4h1M205.4 184h1M205.4 184h1.1M205.4 185.5h1.2M205.4 183.9h1.1M205.4 183.9h1.2M205.5 183.9h1.2"/>
<path d="M205.5 185.6h2.9M205.5 183.8h1.3M205.5 185.6h2.8M205.5 183.8h2.8M205.6 185.7h2.7M205.6 183.7h2.7M205.6 185.8h2.6M205.6 185.8h2.7M205.6 183.6h2.6M205.7 185.8h2.5M205.7 183.6h2.5M205.7 185.9h2.5"/>
<path d="M205.7 185.9h2.4M205.7 183.5h2.4M205.8 186h2.3M205.8 183.5h2.3M205.8 186h2.2M205.8 183.4h2.3M205.9 183.4h2.1M205.9 186.1h2M205.9 183.3h2M206 186.1h1.9M206 186.1h1.8M206 183.3h1.9"/>
<path d="M206.1 186.2h1.6M206.1 183.3h1.7M206.2 183.2h1.5M206.2 186.2h1.4M206.2 183.2h1.4M206.4 183.1h1M206.4 186.3h1M206.6 186.3h.6M207 183.8h1.3M207 187.8h.4M207.1 188h1.1M207.1 188h.5"/>
<path d="M207.1 187.9h.4M207.1 187.8h.3M207.1 187.3h.7M207.1 187.2h.5M207.1 187.2h.4M207.1 187.2h.3M207.1 187.1h.4M207.1 187.3h.8M207.1 187.4h.9M207.1 187h1.1M207.1 183.9h1.3M207.1 188.1h1.1"/>
<path d="M207.1 187.4h1M207.2 188.1h.9M207.2 187.5h1M207.2 186.9h1M207.2 188.2h.9M207.2 187.7h.2M207.2 186.9h.9M207.2 185.5h1.2M207.2 183.9h1.2M207.3 187.5h.9M207.3 185.5h1.1M207.3 183.9h1.1"/>
<path d="M207.3 188.2h.7M207.3 186.8h.7M207.3 184h1.1M207.4 187.6h.9M207.4 185.4h1M207.4 184h1M207.4 188.3h.5M207.4 185.3h1M207.4 184.1h1M207.5 187.6h.8M207.5 185.3h.9M207.5 185.2h.9"/>
<path d="M207.5 184.2h.9M207.5 185.2h1M207.5 185.1h1M207.5 184.3h1M207.5 184.2h1M207.6 185h.9M207.6 184.9h.9M207.6 184.8h.9M207.6 184.7h.9M207.6 184.6h.9M207.6 184.5h.9M207.6 184.4h.9"/>
<path d="M207.7 187.7h.6M207.8 188h.5M207.8 187.1h.4M207.8 187.7h.5M207.9 187.9h.4M207.9 187.8h.4M207.9 187.7h.4M207.9 187.2h.4M219.7 187.3h49.5M219.7 183.9h49.5M219.7 180.3h49.5M236.4 190.8v2.7"/>
<path d="M252.6 187.3v3.5"/>
<circle cx="44.9" cy="154.9" r="3.5"/>
</g>
<path d="M4.6 13.8h267.2v179.7h-267.2zM134.2 132.1h19.3v33.3h-19.3zM39.6 154.9h4.4M44 156.3l2.7 1.7M46 157.8l.2-.2 .5 .4zM46.2 157.3l.5 .7-.9-.2zM46.7 149.6v2.2l-2.7 1.8M46.7 158v2.2M19 167.2h2.7" fill="none" stroke="#800000" stroke-width=".21"/>
<path d="M90.8 155.4h2.8M90.8 156.2h2.8M97.8 155.4h2.8M97.8 156.2h2.8M104.8 155.4h2.8M104.8 156.2h2.8M111.8 155.4h2.8M111.8 156.2h2.8M118.8 155.4h2.8M118.8 156.2h2.8" fill="none" stroke="#800000" stroke-width=".34"/>
<path d="M62.4 135.6l.3 .8 .4-1.4 .4 1.4 .5-1.4 .4 1.4 .5-1.4 .4 1.4 .4-1.4 .2 .6M62.4 137.4l.3 .7 .4-1.4 .4 1.4 .5-1.4 .4 1.4 .5-1.4 .4 1.4 .4-1.4 .2 .7M62.4 139.1l.3 .8 .4-1.5 .4 1.5 .5-1.5 .4 1.5 .5-1.5 .4 1.5 .4-1.5 .2 .7M62.4 140.9l.3 .7 .4-1.4 .4 1.4 .5-1.4 .4 1.4 .5-1.4 .4 1.4 .4-1.4 .2 .7M62.4 147.9l.3 .7 .4-1.4 .4 1.4 .5-1.4 .4 1.4 .5-1.4 .4 1.4 .4-1.4 .2 .7" fill="none" stroke="#800000" stroke-width=".17"/>
<path d="M44 152.5v4.8" fill="none" stroke="#800000" stroke-width=".42"/>
<path d="M41.4 77.8v3.5M46.7 77.8v3.5M51.9 77.8v3.5M57.1 69h3.6M60.7 67.3h-3.6v14" fill="none" stroke="#008000" stroke-width=".15"/>
<circle cx="57.2" cy="69" r=".33" fill="#008000"/>
<g fill="none" stroke="#008000" stroke-width=".15">
<path d="M186.8 56.8v3.5M186.8 58.5h7M193.8 56.8h-3.5v1.7"/>
<circle cx="57.2" cy="69" r=".33"/>
</g>
<circle cx="190.3" cy="58.5" r=".33" fill="#008000"/>
<circle cx="190.3" cy="58.5" r=".33" fill="none" stroke="#008000" stroke-width=".15"/>
<circle cx="186.8" cy="58.5" r=".33" fill="#008000"/>
<g fill="none" stroke="#008000" stroke-width=".15">
<path d="M214.9 58.5h3.5v1.8M160.5 156.7v8.7M157 161.9h3.5M157 160.2h3.5"/>
<circle cx="186.8" cy="58.5" r=".33"/>
</g>
<circle cx="160.5" cy="160.2" r=".33" fill="#008000"/>
<circle cx="160.5" cy="160.2" r=".33" fill="none" stroke="#008000" stroke-width=".15"/>
<circle cx="160.5" cy="161.9" r=".33" fill="#008000"/>
<g fill="none" stroke="#008000" stroke-width=".15">
<path d="M41.4 51.5h19.3M41.4 49.8h19.3M41.4 48v24.6M46.7 55h14M46.7 53.3h14M46.7 51.5v21.1M46.7 56.8h14M85.2 51.5h15.8M85.2 49.8h15.8M214.9 55h17.5M214.9 53.3h17.5M23.8 133.9h-3.4v31.5"/>
<path d="M157 139.1h15.8M157 140.9h15.8"/>
<circle cx="160.5" cy="161.9" r=".33"/>
</g>
<circle cx="41.4" cy="49.8" r=".33" fill="#008000"/>
<circle cx="41.4" cy="49.8" r=".33" fill="none" stroke="#008000" stroke-width=".15"/>
<circle cx="41.4" cy="51.5" r=".33" fill="#008000"/>
<circle cx="41.4" cy="51.5" r=".33" fill="none" stroke="#008000" stroke-width=".15"/>
<circle cx="46.7" cy="51.5" r=".33" fill="#008000"/>
<circle cx="46.7" cy="51.5" r=".33" fill="none" stroke="#008000" stroke-width=".15"/>
<circle cx="46.7" cy="53.3" r=".33" fill="#008000"/>
<circle cx="46.7" cy="53.3" r=".33" fill="none" stroke="#008000" stroke-width=".15"/>
<circle cx="46.7" cy="55" r=".33" fill="#008000"/>
<circle cx="46.7" cy="55" r=".33" fill="none" stroke="#008000" stroke-width=".15"/>
<circle cx="46.7" cy="56.8" r=".33" fill="#008000"/>
<g fill="none" stroke="#008000" stroke-width=".15">
<path d="M186.8 48v3.5M186.8 49.8h7M190.3 49.8v1.7h3.5"/>
<circle cx="46.7" cy="56.8" r=".33"/>
</g>
<circle cx="190.3" cy="49.8" r=".33" fill="#008000"/>
<circle cx="190.3" cy="49.8" r=".33" fill="none" stroke="#008000" stroke-width=".15"/>
<circle cx="186.8" cy="49.8" r=".33" fill="#008000"/>
<g fill="none" stroke="#008000" stroke-width=".15">
<path d="M157 135.6h3.5M160.5 128.7v22.7"/>
<circle cx="186.8" cy="49.8" r=".33"/>
</g>
<circle cx="160.5" cy="135.6" r=".33" fill="#008000"/>
<g fill="none" stroke="#008000" stroke-width=".15">
<path d="M85.2 53.3h15.8M218.4 48v1.8h-3.5M60.7 65.5h-8.8v7.1M44.9 130.4v3.5h-3.5M130.8 144.4h-3.5v1.8h3.5"/>
<circle cx="160.5" cy="135.6" r=".33"/>
</g>
<circle cx="127.3" cy="146.2" r=".33" fill="#008000"/>
<g fill="none" stroke="#008000" stroke-width=".15">
<path d="M127.3 146.2v15.7h3.5M130.8 142.7h-3.5v1.7"/>
<circle cx="127.3" cy="146.2" r=".33"/>
</g>
<circle cx="127.3" cy="144.4" r=".33" fill="#008000"/>
<g fill="none" stroke="#008000" stroke-width=".15">
<path d="M92.2 158.4v3.5h35.1M99.2 158.4v3.5M106.2 158.4v3.5M113.2 158.4v3.5M120.2 158.4v3.5"/>
<circle cx="127.3" cy="144.4" r=".33"/>
</g>
<circle cx="99.2" cy="161.9" r=".33" fill="#008000"/>
<circle cx="99.2" cy="161.9" r=".33" fill="none" stroke="#008000" stroke-width=".15"/>
<circle cx="106.2" cy="161.9" r=".33" fill="#008000"/>
<circle cx="106.2" cy="161.9" r=".33" fill="none" stroke="#008000" stroke-width=".15"/>
<circle cx="113.2" cy="161.9" r=".33" fill="#008000"/>
<circle cx="113.2" cy="161.9" r=".33" fill="none" stroke="#008000" stroke-width=".15"/>
<circle cx="120.2" cy="161.9" r=".33" fill="#008000"/>
<circle cx="120.2" cy="161.9" r=".33" fill="none" stroke="#008000" stroke-width=".15"/>
<circle cx="127.3" cy="161.9" r=".33" fill="#008000"/>
<g fill="none" stroke="#008000" stroke-width=".15">
<path d="M46.7 160.2v1.7h45.5"/>
<circle cx="127.3" cy="161.9" r=".33"/>
</g>
<circle cx="92.2" cy="161.9" r=".33" fill="#008000"/>
<g fill="none" stroke="#008000" stroke-width=".15">
<path d="M22.1 137.4h1.7M22.1 139.1h1.7M23.8 135.6h-1.7v26.3h24.6M22.1 140.9h1.7"/>
<circle cx="92.2" cy="161.9" r=".33"/>
</g>
<circle cx="22.1" cy="137.4" r=".33" fill="#008000"/>
<circle cx="22.1" cy="137.4" r=".33" fill="none" stroke="#008000" stroke-width=".15"/>
<circle cx="22.1" cy="139.1" r=".33" fill="#008000"/>
<circle cx="22.1" cy="139.1" r=".33" fill="none" stroke="#008000" stroke-width=".15"/>
<circle cx="22.1" cy="140.9" r=".33" fill="#008000"/>
<circle cx="22.1" cy="140.9" r=".33" fill="none" stroke="#008000" stroke-width=".15"/>
<circle cx="46.7" cy="161.9" r=".33" fill="#008000"/>
<g fill="none" stroke="#008000" stroke-width=".15">
<path d="M67.6 135.6h63.2M120.2 135.6v17.6"/>
<circle cx="46.7" cy="161.9" r=".33"/>
</g>
<circle cx="120.2" cy="135.6" r=".33" fill="#008000"/>
<g fill="none" stroke="#008000" stroke-width=".15">
<path d="M67.6 137.4h45.6"/>
<circle cx="120.2" cy="135.6" r=".33"/>
</g>
<circle cx="113.2" cy="137.4" r=".33" fill="#008000"/>
<g fill="none" stroke="#008000" stroke-width=".15">
<path d="M67.6 139.1h38.6M130.8 137.4h-17.6v15.8"/>
<circle cx="113.2" cy="137.4" r=".33"/>
</g>
<circle cx="106.2" cy="139.1" r=".33" fill="#008000"/>
<g fill="none" stroke="#008000" stroke-width=".15">
<path d="M130.8 139.1h-24.6v14.1M67.6 140.9h31.6"/>
<circle cx="106.2" cy="139.1" r=".33"/>
</g>
<circle cx="99.2" cy="140.9" r=".33" fill="#008000"/>
<g fill="none" stroke="#008000" stroke-width=".15">
<path d="M92.2 147.9h38.6M130.8 140.9h-31.6v12.3"/>
<circle cx="99.2" cy="140.9" r=".33"/>
</g>
<circle cx="92.2" cy="147.9" r=".33" fill="#008000"/>
<g fill="none" stroke="#008000" stroke-width=".15">
<path d="M46.7 147.9v1.7M60.7 147.9h-22.8v7h1.7M67.6 147.9h24.6v5.3"/>
<circle cx="92.2" cy="147.9" r=".33"/>
</g>
<circle cx="46.7" cy="147.9" r=".33" fill="#008000"/>
<g fill="none" stroke="#008000" stroke-width=".15">
<path d="M41.4 135.6h19.3M41.4 137.4h19.3M41.4 139.1h19.3M41.4 140.9h19.3"/>
<circle cx="46.7" cy="147.9" r=".33"/>
</g>
<g font-size="9.9" fill="#800000">
<text x="20.4" y="30.5">9-axis IMU</text>
<text x="178.1" y="30.5">Barometer</text>
<text x="22.1" y="116.4">Temperature Sensor + Hub</text>
</g>
<g font-size="2.5" fill="#800000">
<text x="22.9" y="16">1</text>
<text x="55.7" y="16">2</text>
<text x="88.4" y="16">3</text>
<text x="121.2" y="16">4</text>
<text x="153.9" y="16">5</text>
<text x="186.6" y="16">6</text>
<text x="219.4" y="16">7</text>
<text x="252.1" y="16">8</text>
<text x="5.1" y="34.8">A</text>
<text x="269.7" y="34.8">A</text>
<text x="5.2" y="69.7">B</text>
<text x="269.8" y="69.7">B</text>
<text x="5.1" y="104.6">C</text>
<text x="269.7" y="104.6">C</text>
<text x="5" y="139.4">D</text>
<text x="269.7" y="139.4">D</text>
<text x="5.2" y="174.3">E</text>
<text x="221" y="179.4">Octavo Systems LLC.</text>
<text x="269.8" y="174.3">E</text>
<text x="221" y="183">OSD3358-SM-RED Platform</text>
<text x="221" y="190">Sheet:</text>
<text x="236.8" y="190">10/12</text>
<text x="253.9" y="190">Rev 3</text>
<text x="22.9" y="193">1</text>
<text x="55.7" y="193">2</text>
<text x="88.4" y="193">3</text>
<text x="121.2" y="193">4</text>
<text x="153.9" y="193">5</text>
<text x="186.6" y="193">6</text>
<text x="219.4" y="193">7</text>
<text x="252.1" y="193">8</text>
</g>
<g font-size="2.5" fill="#505050">
<text x="20.4" y="35.8">I2C Address: 0x68</text>
<text x="178" y="35.8">I2C Address: 0x76</text>
<text x="22.1" y="121.6">I2C Address: 0x48</text>
<text x="37.9" y="165.4">SiP Temp Sensor</text>
<text x="78.2" y="174.2">Due to routing constraints, D5+, D6+ and D7+ are not used.</text>
</g>
<text font-size="2.2" fill="#800000" x="221" y="186.5">3/25/2019 4:25 PM</text>
<g font-size="1.7" fill="#505050">
<text x="35" y="44.1">SYS_VDD1_3P3V</text>
<text x="180.5" y="44.1">SYS_VDD1_3P3V</text>
<text x="197.4" y="47.5">U22</text>
<text x="212" y="44.1">SYS_VDD1_3P3V</text>
<text x="65.9" y="48">U23</text>
<text x="88.7" y="51.5">I2C0_SCL</text>
<text x="88.7" y="49.8">I2C0_SDA</text>
<text x="88.7" y="53.3">IMU_INT</text>
<text x="182.2" y="53.3">C92</text>
<text x="221.9" y="53.3">I2C0_SDA</text>
<text x="180.9" y="55">0.1uF</text>
<text x="221.9" y="55">I2C0_SCL</text>
<text x="185.1" y="63.8">GND</text>
<text x="197.4" y="62.1">BMP280</text>
<text x="216.6" y="63.8">GND</text>
<text x="40.9" y="72.6" transform="rotate(-90 40.9 72.6)">0.1uF</text>
<text x="46.1" y="72.6" transform="rotate(-90 46.1 72.6)">0.1uF</text>
<text x="51.4" y="72.6" transform="rotate(-90 51.4 72.6)">0.1uF</text>
<text x="65.9" y="72.6">MPU-9250</text>
<text x="40.9" y="79.6" transform="rotate(-90 40.9 79.6)">C89</text>
<text x="46.1" y="79.6" transform="rotate(-90 46.1 79.6)">C90</text>
<text x="51.4" y="79.6" transform="rotate(-90 51.4 79.6)">C91</text>
<text x="39.6" y="84.8">GND</text>
<text x="44.9" y="84.8">GND</text>
<text x="50.1" y="84.8">GND</text>
<text x="55.4" y="84.8">GND</text>
<text x="154.2" y="124.7">SYS_VDD1_3P3V</text>
<text x="38.5" y="126.4">SYS_VDD1_3P3V</text>
<text x="27.3" y="132.1">J10</text>
<text x="57.1" y="135.6">R153</text>
<text x="57.1" y="137.4">R152</text>
<text x="67.6" y="135.6">1K</text>
<text x="67.6" y="137.4">1K</text>
<text x="79.9" y="135.6">TEMP_D1+</text>
<text x="79.9" y="137.4">TEMP_D2+</text>
<text x="134.2" y="132.1">U17</text>
<text x="57.1" y="139.1">R151</text>
<text x="57.1" y="140.9">R150</text>
<text x="67.6" y="139.1">1K</text>
<text x="67.6" y="140.9">1K</text>
<text x="79.9" y="139.1">TEMP_D3+</text>
<text x="79.9" y="140.9">TEMP_D4+</text>
<text x="164" y="140.9">I2C0_SCL</text>
<text x="164" y="139.1">I2C0_SDA</text>
<text x="27.3" y="144.4">TH-2X5</text>
<text x="57.1" y="147.4">R149</text>
<text x="67.6" y="147.4">1K</text>
<text x="79.9" y="147.9">TEMP_D8+</text>
<text x="51.9" y="154.9">Q2</text>
<text x="93.9" y="154.4">C80</text>
<text x="101" y="154.4">C81</text>
<text x="107.9" y="154.4">C82</text>
<text x="115" y="154.4">C83</text>
<text x="122" y="154.4">C84</text>
<text x="162.3" y="154.9">0.1uF</text>
<text x="162.3" y="153.2">C86</text>
<text x="51.9" y="156.7">MMBT3904LP-7B</text>
<text x="93.9" y="156.2">1nF</text>
<text x="101" y="156.2">1nF</text>
<text x="107.9" y="156.2">1nF</text>
<text x="115" y="156.2">1nF</text>
<text x="122" y="156.2">1nF</text>
<text x="134.2" y="167.2">TMP468AIYFFR</text>
<text x="18.6" y="168.9">GND</text>
<text x="158.8" y="168.9">GND</text>
</g>
<g font-size="1.5" fill="#505050">
<text x="60.9" y="53">22</text>
<text x="60.9" y="49.5">13</text>
<text x="61.7" y="51.3">8</text>
<text x="65.8" y="53.8">NCS</text>
<text x="65.8" y="50.3">VDD</text>
<text x="65.8" y="52.1">VDDIO</text>
<text x="73.7" y="52.1">SCL/SCLK</text>
<text x="74.3" y="50.3">SDA/SDI</text>
<text x="77.7" y="53.8">INT</text>
<text x="83.3" y="53">12</text>
<text x="83.3" y="51.3">23</text>
<text x="83.3" y="49.5">24</text>
<text x="194.9" y="49.5">8</text>
<text x="194.9" y="51.3">6</text>
<text x="199" y="50.3">VDD</text>
<text x="199" y="52.1">VDDIO</text>
<text x="207.1" y="50.3">CSB</text>
<text x="207.4" y="53.8">SDI</text>
<text x="213" y="49.5">2</text>
<text x="213" y="53">3</text>
<text x="60.9" y="58.3">19</text>
<text x="60.9" y="56.6">20</text>
<text x="61.7" y="54.8">1</text>
<text x="65.8" y="55.5">RESV</text>
<text x="65.8" y="59.1">RESV</text>
<text x="65.8" y="57.3">RESV</text>
<text x="78.2" y="55.6">NC</text>
<text x="78.2" y="57.3">NC</text>
<text x="78.2" y="59.1">NC</text>
<text x="83.3" y="54.8">2</text>
<text x="83.3" y="56.6">3</text>
<text x="83.3" y="58.3">4</text>
<text x="194.9" y="56.6">1</text>
<text x="194.9" y="58.3">7</text>
<text x="199" y="57.3">GND</text>
<text x="199" y="59.1">GND</text>
<text x="206.8" y="59.1">SDO</text>
<text x="207.1" y="55.6">SCK</text>
<text x="213" y="54.8">4</text>
<text x="213" y="58.3">5</text>
<text x="60.9" y="61.8">21</text>
<text x="60.9" y="63.5">11</text>
<text x="60.9" y="65.3">10</text>
<text x="61.7" y="60">7</text>
<text x="65.8" y="60.8">AUX_CL</text>
<text x="65.8" y="62.6">AUX_DA</text>
<text x="65.8" y="64.3">FSYNC</text>
<text x="78.2" y="60.8">NC</text>
<text x="78.2" y="62.6">NC</text>
<text x="78.2" y="64.3">NC</text>
<text x="83.3" y="60">5</text>
<text x="83.3" y="61.8">6</text>
<text x="83.3" y="63.5">14</text>
<text x="83.3" y="65.3">15</text>
<text x="60.9" y="68.8">18</text>
<text x="61.7" y="67.1">9</text>
<text x="65.8" y="67.8">AD0/SDO</text>
<text x="65.8" y="69.6">GND</text>
<text x="65.8" y="66.1">REGOUT</text>
<text x="78.2" y="66.1">NC</text>
<text x="78.2" y="67.8">NC</text>
<text x="78.2" y="69.6">NC</text>
<text x="83.3" y="67.1">16</text>
<text x="83.3" y="68.8">17</text>
<text x="24.9" y="133.6">1</text>
<text x="24.9" y="135.4">3</text>
<text x="24.9" y="137.2">5</text>
<text x="29" y="134.4">1</text>
<text x="29" y="136.2">3</text>
<text x="29" y="137.9">5</text>
<text x="35.4" y="134.4">2</text>
<text x="35.4" y="136.2">4</text>
<text x="35.4" y="137.9">6</text>
<text x="39.5" y="133.6">2</text>
<text x="39.5" y="135.4">4</text>
<text x="39.5" y="137.2">6</text>
<text x="130.9" y="135.4">A1</text>
<text x="130.9" y="137.2">B1</text>
<text x="135.8" y="136.2">D1+</text>
<text x="135.8" y="137.9">D2+</text>
<text x="150" y="136.2">V+</text>
<text x="155.2" y="135.4">D3</text>
<text x="24.9" y="138.9">7</text>
<text x="24.9" y="140.7">9</text>
<text x="29" y="139.7">7</text>
<text x="29" y="141.4">9</text>
<text x="34.6" y="141.4">10</text>
<text x="35.4" y="139.7">8</text>
<text x="39.5" y="138.9">8</text>
<text x="39.5" y="140.7">10</text>
<text x="130.8" y="140.7">D1</text>
<text x="130.9" y="138.9">C1</text>
<text x="130.9" y="142.4">A2</text>
<text x="135.8" y="139.7">D3+</text>
<text x="135.8" y="141.4">D4+</text>
<text x="135.8" y="143.2">D5+</text>
<text x="149.2" y="139.7">SDA</text>
<text x="149.5" y="141.4">SCL</text>
<text x="155.2" y="140.7">D4</text>
<text x="155.2" y="138.9">C4</text>
<text x="46.9" y="149.4">C</text>
<text x="130.8" y="147.7">D2</text>
<text x="130.9" y="144.1">B2</text>
<text x="130.9" y="145.9">C2</text>
<text x="135.8" y="145">D6+</text>
<text x="135.8" y="146.7">D7+</text>
<text x="135.8" y="148.4">D8+</text>
<text x="145.3" y="146.7">THERM2#</text>
<text x="146.1" y="145">THERM#</text>
<text x="155.2" y="144.1">B3</text>
<text x="155.2" y="145.9">C3</text>
<text x="38.5" y="154.7">B</text>
<text x="46.9" y="159.9">E</text>
<text x="130.9" y="161.7">A3</text>
<text x="149" y="160.7">ADD</text>
<text x="155.2" y="159.9">B4</text>
<text x="155.2" y="161.7">A4</text>
<text x="135.8" y="162.5">D-</text>
<text x="149" y="162.5">GND</text>
</g>
</svg>
